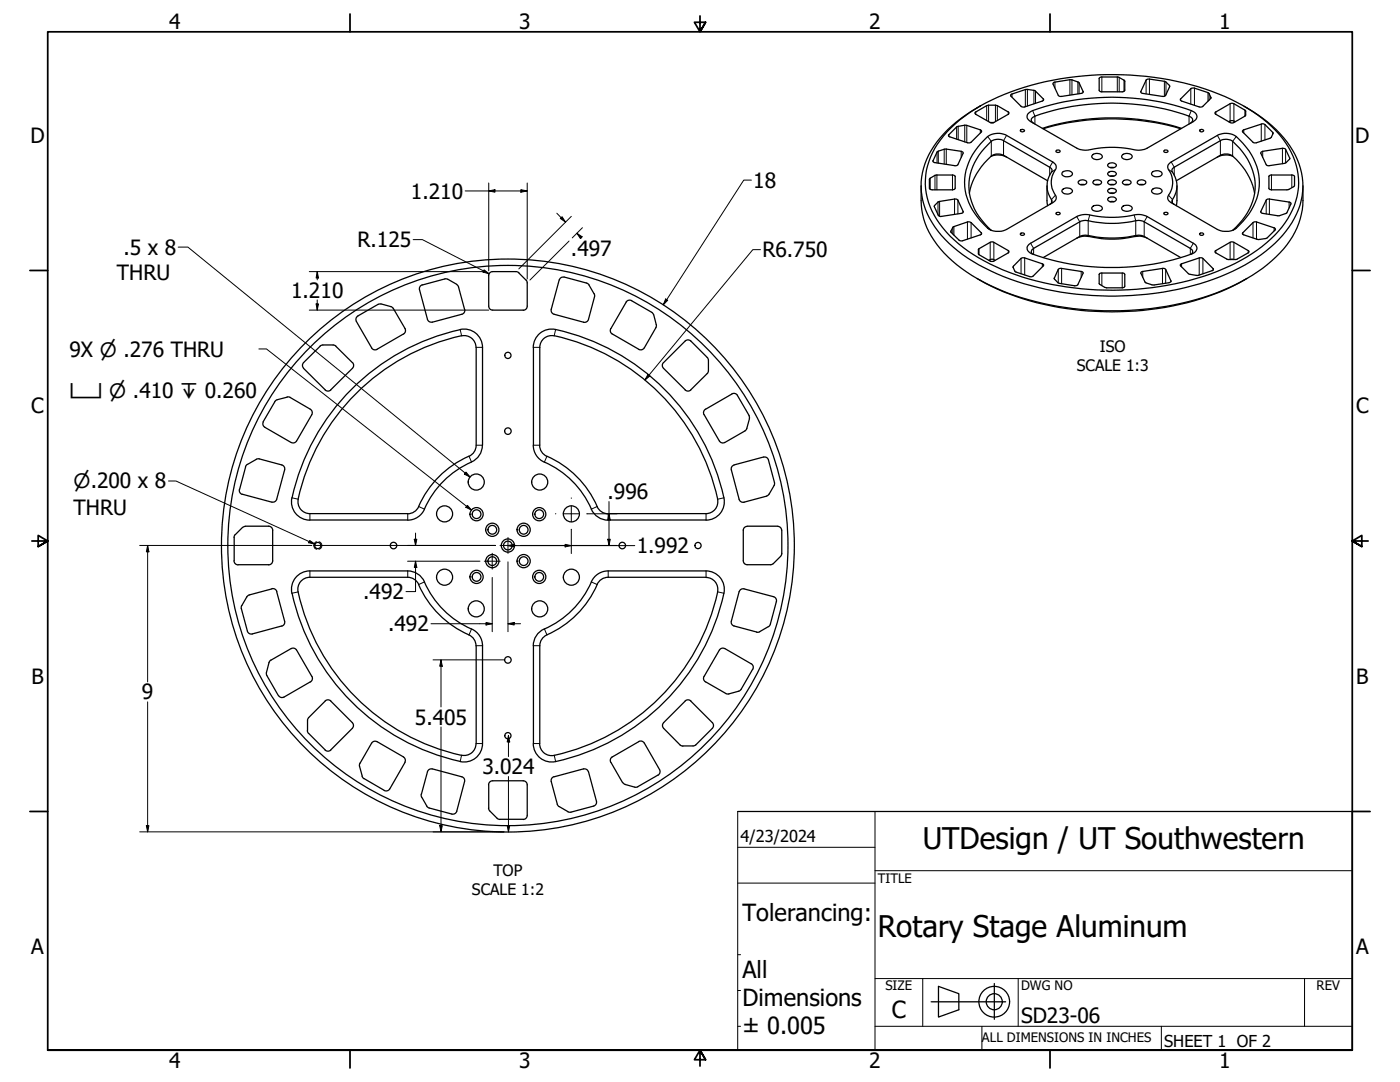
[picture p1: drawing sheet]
<svg xmlns="http://www.w3.org/2000/svg" width="559mm" height="432mm" viewBox="0 0 559 432" stroke-linecap="round" stroke-linejoin="round" font-family="sans-serif">
<!-- layer: Visible (ANSI) -->
<g fill="none" stroke="#000" stroke-width=".51">
<path d="M403.5 37.8l6-2.1 3.2 .4 .5 .2 3.4 3.5-.5 .5-7.7 2.4-.9-.3-4-4zM420.5 33l7.4-1.1 2.7 1 1.8 3.8-.9 .6-8.5 1.2-.6-.5-2.1-4.5zM438.9 31l.5-.3 7.1 .1 2.4 1.5v3.9l-.7 .4h-8.8l-.5-.2zM457.6 31.8l1.2-.2 6.5 1 1.6 1.8-1.8 3.8-1.1 .3-8.5-1.4-.1-.6zM471.1 39.6l4.4-4.4 .6-.1 6.1 1.9 .3 .2 .9 1.9-3.5 3.5-.6 .1-7.7-2.4zM378.7 53.8l3.3-3.3 3.1-.5 6.2 1.8 .5 .5-4.7 4.7h-1l-7-2.4-.4-.2zM379.7 50.9a74.8 74.8 0 0 1 34.7-17.6 121.4 121.4 0 0 1 74.4 5.2 54.6 54.6 0 0 1 25.5 20.2 26.8 26.8 0 0 1-2.6 31.9 63.9 63.9 0 0 1-28.7 18.8 122.1 122.1 0 0 1-82.9-1.8 56.3 56.3 0 0 1-26.1-19.9 27 27 0 0 1 2.7-33.5zM391.2 42.4a47.2 47.2 0 0 0-21.3 21.2 27.5 27.5 0 0 0 4.5 28.7 63.4 63.4 0 0 0 28.8 19.1 123.7 123.7 0 0 0 86.5-2.1 55.8 55.8 0 0 0 26-20.5 27.2 27.2 0 0 0-2-32.2 54.2 54.2 0 0 0-17.2-14.2M394.2 54.5a7.5 7.5 0 0 1 7.6-.5l18.4 10.6a2.31 2.31 0 0 1 .6 4 9.4 9.4 0 0 0 .8 10.1l-.3 1.2-1.1 1-18.4 10.7a7.1 7.1 0 0 1-9-1.9 22.4 22.4 0 0 1-6.7-23.3 28.4 28.4 0 0 1 8.1-11.9zM395.2 48.9l-5.8-3.3-.3-.6 4.7-2.8 .8-.2 3.5 .2 4.6 2.6-.2 .8-5.8 3.3M395.2 48.9h1.5M407.3 51.9a.9 .9 0 0 1 .9-.3 .9 .9 0 0 1 .7 .7 .88 .88 0 0 1-.9 .4 .88 .88 0 0 1-.7-.8z"/>
<path d="M410.6 45.1a8.1 8.1 0 0 1 4-1.8 96.4 96.4 0 0 1 61.5 1.1 2.11 2.11 0 0 1 1.7 2 2.11 2.11 0 0 1-1.5 2.1l-18.4 10.6a8.5 8.5 0 0 1-6.7 .3 44.8 44.8 0 0 0-17.6 .5l-2.7-.3-1.1-.5-18.4-10.6a1.97 1.97 0 0 1-.8-3.4zM412.6 49.2a1.48 1.48 0 0 1-1-1.6 1.48 1.48 0 0 1 1.5-1.2 92.2 92.2 0 0 1 62.4 .5l.6 1-1 1.3M416.1 51.2a94.2 94.2 0 0 1 55.5 0M416.4 51.4a97.5 97.5 0 0 1 54.9 0M478.9 51.9a.85 .85 0 0 1 .8-.3 .85 .85 0 0 1 .7 .7 .85 .85 0 0 1-.9 .3 .85 .85 0 0 1-.6-.7zM485 44.8l6-3.4 .9-.2 5 2.7 .3 .4v1.6l-.3 .5-4.4 2.5-.9 .2-6.3-3.5zM490.5 48.6l1.1-.5 1.4 .5M496.2 51.9l7.9-2.5 .8 .3 3.2 3.3v.3l-.7 1.5-.5 .4-5.4 1.8h-.9l-4.5-4.3-.2-.4zM367.7 74.2a34.2 34.2 0 0 0 2.3 16.7 48.3 48.3 0 0 0 22.2 21.5 115.1 115.1 0 0 0 61.1 11.3 99.1 99.1 0 0 0 50.7-16.6 37.5 37.5 0 0 0 15.4-21.6 38.3 38.3 0 0 0 .7-11.3M371.3 71.1l2.4-1.3 7.1 .2 .5 .4-.1 4.9-1 .5-8.8-.2-.4-.5v-3.5zM374 60.7l.5-.4 3.2-.8 6 .9 .5 .2 .2 .6-2.1 4.5-1 .5-8.7-1.5-.2-.6zM395.6 62.4a7.5 7.5 0 0 1 6.2 .3"/>
<path d="M417.9 74.2l.2 7.9M418.1 72.1l-17.5-10.1a4.9 4.9 0 0 0-4.9 .3 26 26 0 0 0-8.8 14.8M421.7 60l1-.1 .4 .3a.81 .81 0 0 1-.8 .6 .81 .81 0 0 1-.8-.6zM424.1 68.7a2.57 2.57 0 0 1 4 .7 2.61 2.61 0 0 1-4.2 .2zM424.1 75.6a2.57 2.57 0 0 1 4 .7 2.4 2.4 0 0 1-4.2-.2zM430.5 72.3a1.99 1.99 0 0 1 3.3 .6 1.91 1.91 0 0 1-1.8 .9 1.91 1.91 0 0 1-1.7-1.2zM431.3 73.7h1.5M436.1 61.8a2.57 2.57 0 0 1 3.9 .7 2.45 2.45 0 0 1-4.3-.1zM436.7 72.1a2.02 2.02 0 0 1 3 .8 1.91 1.91 0 0 1-1.8 .9 1.91 1.91 0 0 1-1.7-1.2zM437.2 73.7h1.5M442.3 68.9a2.07 2.07 0 0 1 3.3 .6 1.91 1.91 0 0 1-1.8 .9 1.91 1.91 0 0 1-1.6-1.2zM442.3 65.5a2.04 2.04 0 0 1 3.3 .6 1.89 1.89 0 0 1-1.9 .9 1.89 1.89 0 0 1-1.5-1.3z"/>
<path d="M442.3 75.7a2.07 2.07 0 0 1 3.3 .6 2.04 2.04 0 0 1-3.5-.1zM442.6 78.9a2.02 2.02 0 0 1 3 .8 1.91 1.91 0 0 1-1.8 .9 1.91 1.91 0 0 1-1.6-1.2zM442.6 72.1a2.02 2.02 0 0 1 3 .8 1.91 1.91 0 0 1-1.8 .9 1.91 1.91 0 0 1-1.6-1.2zM443.1 73.7h1.5M443.1 77.1h1.5M443.1 66.9h1.5M443.1 70.3h1.5M448 61.8a2.57 2.57 0 0 1 3.9 .7 2.57 2.57 0 0 1-4.2 .2zM448.5 72.1a2.02 2.02 0 0 1 3 .8 2.11 2.11 0 0 1-3.5-.1zM448.9 73.7h1.6M454.1 72.3a1.99 1.99 0 0 1 3.2 .6 2.05 2.05 0 0 1-3.4-.1zM454.9 73.7h1.5"/>
<path d="M459.9 75.6a2.6 2.6 0 0 1 4 .7 2.45 2.45 0 0 1-4.3-.2zM459.9 68.7a2.6 2.6 0 0 1 4 .7 2.48 2.48 0 0 1-4.3-.1zM464.8 60l.9-.1 .5 .3a.81 .81 0 0 1-.8 .6 .81 .81 0 0 1-.8-.6zM466.7 65.3l19.2-11.3a7.2 7.2 0 0 1 9 1.9 21.9 21.9 0 0 1 5.4 26.4 27.8 27.8 0 0 1-7.9 9.5 8.2 8.2 0 0 1-6.5-.2l-18.4-10.7a2.21 2.21 0 0 1-.5-3.9 8.9 8.9 0 0 0-.8-9.7v-1.2zM469.5 72.1l17.6-10.1a4.9 4.9 0 0 1 4.9 .3 26 26 0 0 1 8.8 14.8M469.8 74.2l-.3 7.9M492.1 62.4a7.6 7.6 0 0 0-6.2 .3M503.3 60.8l.7-.4 7.9-1.2 .9 .1 2 4.1-1.9 1.8-6.6 1-.6-.2-2.5-4.8zM505.5 79.7l1.2-.3 7.8 1.2 .8 .6-1.6 3.7-2.9 1.1-7.1-.9-.5-.7zM506.5 70.2l.7-.4h8.7l.8 .6v3.6l-2.5 1.7-7.3-.1-.4-.3zM373 82l1.5-1.5 7.2-1.1 .6 .5 2.1 4.7-.7 .6-8.5 1.2-.7-.5-1.6-3.4zM380.4 90.6l5.7-2h1l4.7 4.7-.5 .4-7.1 2.4-1.2-.1-3.5-3.4z"/>
<path d="M390.5 99.5l4.7-2.8 .9-.2 6.4 3.5 .2 .5-6 3.7-1.2 .1-4.7-2.6-.3-.3zM407.3 93.3a.87 .87 0 0 1 .9-.4 .87 .87 0 0 1 .7 .7 .86 .86 0 0 1-.9 .4 .86 .86 0 0 1-.7-.7zM410.8 97.4l19-11a8.7 8.7 0 0 1 6.8-.3 45 45 0 0 0 17.5-.5l2 .2 1.8 .6 18.4 10.7a2.11 2.11 0 0 1 1.5 2.1 2.11 2.11 0 0 1-1.7 2 95 95 0 0 1-65.1-.4 1.99 1.99 0 0 1-.2-3.4zM419 81.6l.9-.9a2.11 2.11 0 0 0-.8-2 10 10 0 0 1 .8-10.7l-.2-.7-.7-.6-18.4-10.6a4.7 4.7 0 0 0-4.9 .3 22.8 22.8 0 0 0-8.4 22.4 25.4 25.4 0 0 0 8.3 13.1M421.7 84.8h1.2a.7 .7 0 0 1-.2 1 .7 .7 0 0 1-1-.3l-.3-.3zM429.8 95.1a8.7 8.7 0 0 1 6.8-.4 43.6 43.6 0 0 0 17.5-.4l2 .1 1.8 .7M436.1 82.5a2.57 2.57 0 0 1 3.9 .7 2.48 2.48 0 0 1-4.3-.1zM443.1 80.5h1.5M448 82.5a2.57 2.57 0 0 1 3.9 .7 2.48 2.48 0 0 1-4.2-.1zM464.8 84.8l.6-.1 .8 .3a.8 .8 0 0 1-.8 .7 .8 .8 0 0 1-.8-.7zM468.7 81.6l-.9-.9a2.11 2.11 0 0 1 .8-2 10 10 0 0 0-.9-10.7l.3-.7 .7-.6 18.4-10.6a4.7 4.7 0 0 1 4.9 .3 23.1 23.1 0 0 1 8.4 22.4 26.1 26.1 0 0 1-8.3 13.1M478.9 93.3a.82 .82 0 0 1 .8-.4 .82 .82 0 0 1 .7 .7 .82 .82 0 0 1-.9 .4 .82 .82 0 0 1-.6-.7z"/>
<path d="M500.1 88.8l1.4-.2 7.1 2.3 .5 .7-3.4 3.4-3.4 .6-6.3-2.1 .1-.6zM168.6 113.7l-1 .7-.2 1.2 3.2 11.8 1 1.1h.9M177.5 111.3l-8.9 2.4M177.6 111.3l1.1 .2 3.6 2M182.3 113.6l.7 .9 2.4 8.9M195.1 110v12.2M196.6 108.4l-1.1 .5-.5 1.1M196.7 108.4h9.3l1.1 .5M207.1 108.9l2.9 2.8 .4 .9v9.6M225.2 110.6l-1 .1-1 1-3.2 11.7v.9l.8 1 12.1 3.3 1.2-.2 .8-.9 2.4-9.1-.2-1.2M225.2 110.6l9.2 2.5 .7 .6 2 3.5M252.1 120l-1.2-.2-1 .8"/>
<path d="M390 111.1a105.9 105.9 0 0 0 53.9 13.4 105.9 105.9 0 0 0 53.8-13.4M394.7 103.9l1.1-.5 1.4 .5M407.5 103.1l1.5-.2 7.1 2.4 .5 .6-4.2 4.3-.9 .3-.6-.1-5.6-1.9-.2-.3-.8-1.6zM412.1 101.4l-.5-1 .3-.7 .7-.6 18.8-10.8 1.8-.4a47.4 47.4 0 0 0 21.3 0l1.7 .4 18.9 10.8 .9 1-.4 1.3M416.4 102.8l14.6-8.4 2.2-.5a50 50 0 0 0 21.3 0l2.2 .5 14.6 8.4M422.4 107.5l1-.4 8.1 1.2 .9 .5-2.3 5-1.2 .2-6.6-1.2-1.5-1.7zM438.9 109.2h9.9l.1 5.2-1 .5-7-.2-2.2-1.5zM455.5 108.5l8.8-1.4 .6 .1 2.5 5.1-.8 .5-6.8 .9-2.7-1.1-1.7-3.6zM471.2 105.5l7.5-2.6h.9l4.7 4.7-.2 .3-6.5 2-3.3-.7-3.1-3.1zM485 100.1l6-3.4 .9-.2 6.3 3.5 .3 .5-4.9 3-3.5 .1-4.8-2.7zM491 103.6h1.4M127.8 138.2l-6.6 6.5-.5 .9 .5 1.3"/>
<path d="M132.9 137.7l1.2 .4M133 137.7h-4.1l-1.2 .4M134 138.2l6.7 6.5 .4 .7v.8l-.4 .8-9 8.9-1.2 .1-.7-.4M142.2 128.3l6.1 10.5M150.9 121.5l-8.1 4.6-.6 .7 .1 1.5M152.1 121.3l-1.2 .2M152.1 121.3l3.9 1.1M156 122.4l1 .7 4.6 8 .3 .8-.3 .8-.5 .6-11 6.3-1.2-.2-.6-.6M185.5 123.4l-.2 1.3-1 .7-11.8 3.2M190 138.7a4.7 4.7 0 0 0-5.8-4.7 85.6 85.6 0 0 0-65.2 65.2M190.1 138.6v39.1a5.3 5.3 0 0 1-4.5 5.1 38.9 38.9 0 0 0-18.5 19.3M192.6 138.6v39.1"/>
<path d="M192.6 138.7a7.2 7.2 0 0 0-8.9-7.1 87.9 87.9 0 0 0-67.4 68.7 7.3 7.3 0 0 0 7.4 7.3M195.1 122.2l.6 1.3 .9 .3M196.7 123.8h12.2M210.4 122.2l-.4 1.2-1.2 .4M212.9 138.7a7.3 7.3 0 0 1 8.9-7.2 87.7 87.7 0 0 1 67.3 68.8 7.2 7.2 0 0 1-7.3 7.2l-39.1 .1a7.8 7.8 0 0 1-7.4-6 36.7 36.7 0 0 0-18.9-17.6 7.3 7.3 0 0 1-3.5-6.3M212.9 138.6v39.1M249.9 120.6l-6.1 10.5M252.1 120l8 4.7 .8 .9M260.9 125.6l1 4v.9l-4.8 8.3-.9 .8-1.3-.2-10.8-6.3-.5-1.2 .2-.8M273.5 136.1l1.1-.5 1.1 .5 6.8 6.8 .3 .9v4.1l-.5 1.1-6.5 6.6-1.2 .5-1.1-.5M273.5 136.1l-8.7 8.6-.4 1.1 .4 1.2 8.7 8.6M110.7 159.5l-1 .8"/>
<path d="M115.8 158.6l8.1 4.7M115.8 158.6l-1.2-.2-3.9 1.1M121.2 147l8.6 8.6M292.1 157.2l.9-.2 1.1 .4 4.9 8.5M292.2 157.2l-10.6 6.1M109.7 160.3l-4.6 8.1-.2 .9 .8 1.2M123.9 163.3l.6 .8-.1 1.4-6 10.5-.8 .7-1.4-.1-10.5-6.1M192.5 177.7a7.8 7.8 0 0 1-5.9 7.4 36.7 36.7 0 0 0-17.6 18.9 7.3 7.3 0 0 1-6.3 3.6l-39-.1M281.1 165.5l6.1 10.5 1.1 .8 1-.2 8.3-4.8 .5-.8 1-3.9M281.6 163.3l-.7 1 .1 1.2M298.9 165.9l.2 1.2M98 186.3l-2.4 9v.9l.4 .7 13 3.5 .9-.3 .5-.8 3.2-11.8"/>
<path d="M98.7 185.3l-.7 1M98.7 185.4l3.6-2.1 .9-.2 9.7 2.6 .7 1v.8M119 199.2a4.7 4.7 0 0 0 4.7 5.8M218.3 182.1a4.6 4.6 0 0 1-2.8-4.4v-39a4.7 4.7 0 0 1 5.7-4.7 85.6 85.6 0 0 1 65.3 65.2M218.3 182.1a38.9 38.9 0 0 1 20.1 20.1M286.4 199.2a4.7 4.7 0 0 1-4.6 5.8h-39M293 185.5l11.8-3.1 1 .1 .9 1 2.4 9M293 185.6l-.8 .5-.3 1.4 3.1 11.8M306.9 197.2l-.9 .8-9 2.4-1.2-.1-.8-1M309 193.7l-2 3.5M309.1 192.5l-.1 1.2M93.5 214.5v9.3"/>
<path d="M96.8 210.5l-2.9 2.8-.5 1.2M97.9 210h9.4M97.9 210.1l-1.1 .4M107.2 210l1.2 .5 .4 1.1M108.8 211.6v12.2l-.4 1.2-1.2 .4M123.7 205h39.1M167.1 202.2a4.8 4.8 0 0 1-4.4 2.8M238.3 202.2a4.8 4.8 0 0 0 4.4 2.8M296.7 211.6v12.2l.6 1.3 .9 .3 9.7-.1 .8-.4 2.8-2.8 .5-1.2v-9.3M298.2 210.1l-.9 .3-.6 1.2M298.3 210h12.2M310.4 210.1l.9 .3 .7 1.2"/>
<path d="M93.4 223.8l.5 1.2 1.1 .4M95.1 225.4h12.2M98.6 238.1l-2.1 3.6-.2 .9 2.4 9.2M108.5 234.9l1.2 .2 .8 1 3.1 11.8M108.5 235l-9 2.4-.9 .7M116.6 236.7a88.2 88.2 0 0 0 67.1 67.2M123.7 230.4a4.8 4.8 0 0 0-4.7 5.8 85.8 85.8 0 0 0 65.2 65.2M123.7 227.8a7.3 7.3 0 0 0-7.2 9M123.7 230.4h39a4.8 4.8 0 0 1 4.4 2.9M123.7 227.8h39a7.8 7.8 0 0 1 7.4 6 36.4 36.4 0 0 0 18.1 17.2M167.1 233.3a39.5 39.5 0 0 0 20.7 20.4l1.7 2 .5 2M236 232.2a7.3 7.3 0 0 1 6.7-4.4h39.1a7.3 7.3 0 0 1 7.1 9 87.7 87.7 0 0 1-68.8 67.3 7.3 7.3 0 0 1-7.2-7.3"/>
<path d="M236 232.3a36.4 36.4 0 0 1-18.7 18.7M238.3 233.3a4.8 4.8 0 0 1 4.4-2.9h39.1a4.8 4.8 0 0 1 4.6 5.8M238.4 233.3a38.9 38.9 0 0 1-20.1 20.1M286.5 236.2a85.3 85.3 0 0 1-66.5 65.4 4.8 4.8 0 0 1-4.6-4.8l.1-39.1M112.5 249.8l-11.8 3.2-1.2-.2-.8-1M113.6 247.9l-.2 1.2-.9 .8M188.2 251a7.3 7.3 0 0 1 4.4 6.7M190.1 257.7v39M192.6 257.7v39.1a7.3 7.3 0 0 1-8.9 7.1M212.9 257.7v39M217.3 251a7.3 7.3 0 0 0-4.4 6.7M218.3 253.4a4.7 4.7 0 0 0-2.8 4.3"/>
<path d="M293 249.8l9 2.4M303.2 252.1l-1.2 .2M307.5 249.1l-.8 1-3.5 2M309.9 240.1l-2.4 9M309.9 240.1l-.2-1.2-1-.8-11.7-3.1-1 .1-1 1-3.1 11.8 .1 1 1 .9M124.5 269.9l.2 .8-.5 1.2-10.9 6.3-.9 .2-1.3-.8-4.6-8.1-.2-.8 1.1-4.3 .5-.8 8.3-4.8 1-.2 1.1 .8 6.2 10.5M129.8 279.7l1.1-.4 1.2 .4M129.8 279.8l-6.8 6.8-.3 .9v4.1M132 279.8l8.7 8.6M273.5 279.7l1.1-.4 1.2 .4M273.5 279.8l-8.6 8.6-.5 .9 .5 1.3 6.5 6.6 1.2 .6M275.7 279.8l8.7 8.6"/>
<path d="M281 269.9l-.2 .8 .5 1.2 8.4 4.8M281.1 269.9l6.1-10.5 1.1-.8 1 .2 10.9 6.4 .5 1.1-.2 .8-4.9 8.3-.8 .5-3.9 1-1.2-.1M122.7 291.6l.5 1.1M123.2 292.7l6.6 6.6M129.8 299.3l1.1 .5 1.2-.5M140.6 288.4l.5 .9-.5 1.3M140.7 290.6l-8.7 8.7M190 296.8a4.7 4.7 0 0 1-5.8 4.6M284.3 288.4l.5 1.1-.5 1.2M284.4 290.6l-6.9 6.8-.9 .3h-4.1M143.7 304.6l-.2 1.2 1.1 4M161.6 304.2l.2-.9-.8-1.2-10.5-6.1-1-.2-1.1 .8-4.7 8"/>
<path d="M161.7 304.2l-6.2 10.6-.9 .8-1.3-.2-8.3-4.8-.5-.8M168.1 316.9l.1 1 2.1 3.8 1 .8M168.2 316.9l2.4-8.9 1-1.1h.9l11.8 3.1 1.1 .9v1l-3.1 11.8-.4 .8-.7 .4h-.9l-9-2.4M195.1 313.2v9.3M196.6 311.6l-1.1 .5-.5 1.1M196.7 311.6h12.1l.8 .2 .8 1v12.6l-.2 .8-.6 .6-.8 .2h-9.3M234.8 308l-.5-.8-1.4-.3-11.7 3.1M234.9 308l3.2 11.7-.2 1.2-1 .8-9.3 2.5-.6-.1-3.8-2.2-.7-.7-2.5-9.7 .4-1.1 .8-.5M243.8 304.2l-.2-1.2 .8-1 10.9-6.2h.9l.7 .4 6.4 10.9 .2 .9-.3 .7-.5 .6-8.1 4.6M243.8 304.2l4.7 8.1M248.6 312.3l.9 .8 3.9 1 1.2-.1M195 322.5l.5 1.1"/>
<path d="M195.5 323.7l2.9 2.8M198.4 326.6l1.1 .4"/>
<circle cx="202.7" cy="141.8" r="1.24"/>
<circle cx="202.7" cy="172.1" r="1.3"/>
<circle cx="190.1" cy="192.4" r="3.2"/>
<circle cx="215.4" cy="192.4" r="3.2"/>
<circle cx="126.8" cy="217.7" r="1.24"/>
<circle cx="157.1" cy="217.7" r="1.3"/>
<circle cx="177.5" cy="205.1" r="3.2"/>
<circle cx="190.2" cy="205.2" r="1.75"/>
<circle cx="190.2" cy="205.2" r="2.64"/>
<circle cx="196.5" cy="211.4" r="1.75"/>
<circle cx="196.5" cy="211.4" r="2.64"/>
<circle cx="202.7" cy="217.7" r="1.75"/>
<circle cx="202.7" cy="217.7" r="2.64"/>
<circle cx="202.7" cy="217.7" r="111.8"/>
<circle cx="202.7" cy="217.7" r="114.3"/>
<circle cx="209" cy="211.4" r="1.75"/>
<circle cx="209" cy="211.4" r="2.64"/>
<circle cx="215.2" cy="205.2" r="1.75"/>
<circle cx="215.2" cy="205.2" r="2.64"/>
<circle cx="228.1" cy="205.1" r="3.2"/>
<circle cx="248.4" cy="217.7" r="1.3"/>
<circle cx="278.6" cy="217.7" r="1.24"/>
<circle cx="177.5" cy="230.3" r="3.2"/>
<circle cx="190.2" cy="230.2" r="1.75"/>
<circle cx="190.2" cy="230.2" r="2.64"/>
<circle cx="196.5" cy="223.9" r="1.75"/>
<circle cx="196.5" cy="223.9" r="2.64"/>
<circle cx="209" cy="223.9" r="1.75"/>
<circle cx="209" cy="223.9" r="2.64"/>
<circle cx="215.2" cy="230.2" r="1.75"/>
<circle cx="215.2" cy="230.2" r="2.64"/>
<circle cx="228.1" cy="230.3" r="3.2"/>
<circle cx="190.1" cy="243" r="3.2"/>
<circle cx="215.4" cy="243" r="3.2"/>
<circle cx="202.7" cy="263.4" r="1.3"/>
<circle cx="202.7" cy="293.6" r="1.24"/>
</g>
<!-- layer: Visible Narrow (ANSI) -->
<g fill="none" stroke="#000" stroke-width=".4">
<path d="M403.9 37.5v1.2M409.3 35.8v6.7M410.1 35.7v6.6M412.7 36.1v5.3M413.3 36.4v4.8M416.4 39.5v.6M421.1 32.8v2.3M427 31.8v6.2M427.9 31.9v5.9M430.2 32.7v4.8M430.7 33.1v4.3M432.3 36.5v.3"/>
<path d="M439.8 30.7v5.9M446 30.7v5.9M446.7 30.9v5.7M448.6 32v4.4M455.4 36.5v.3M457.5 32v5.5M458.8 31.6v6.1M464.8 32.4v6M465.4 32.8v4.9M466.8 34.1v.7M471.2 39.5v.6M475.3 35.4v6.1"/>
<path d="M476.8 35.2v6.8M482.2 37v3.4M482.6 37.3v2.6M483.3 38.9v.3M376.9 59.6v5.9M377.7 59.5v6.1M378.7 53.8v.6M381.8 50.7v4.8M382.5 50.4v5.4M385.1 50v6.6M385.9 50v6.9M389.4 44.7v.9"/>
<path d="M391.3 51.8v1.3M393.8 42.2v5.9M394.2 54.5l1.5 1.9v5.9M394.6 42v6.5M397.3 42v6.5M398.1 42.2v5.9M401.8 54l-1.2 2.1v5.9M402.5 44.7v.9M412.2 44.1l.9 2.3v3.1M475.5 44.1l-.9 2.3v3.1M485.3 44.7v.9M485.9 54l1.2 2.1v5.9"/>
<path d="M491 41.4v6.9M492.5 41.4v6.9M493.5 54.5l-1.5 1.9v5.9M496.4 51.8v1.3M496.9 43.9v2.5M503.4 49.5v6.8M504.9 49.7v6.1M508 52.8v.7M511.9 59.2v6.1M513.1 59.6v5.4M371.3 71.1v4.5M372.4 64.1v.4"/>
<path d="M373.2 70v5.8M374 69.8v6M374 60.7v4.3M374.5 60.3v4.9M380.2 69.8v6M381 79.4v6.2M382.3 79.9v5.4M383.7 60.4v2.4M420.2 64.6l-1.2 2.1v3.2M421.3 67.7l-1.6 1M421.3 77.9l-1.6 1.7v1.4M466.4 67.7l1.6 1"/>
<path d="M466.4 77.9l1.6 1.7v1.4M467.5 64.6l1.2 2.1v3.2M504 60.4v2.4M505.4 79.9v5.4M506.7 79.4v6.2M507.5 69.8v6M514.8 63.1v.3M515.6 69.8v5.1M373 82v.7M374.4 80.6v5.1M375 80.4v5.9M379.5 92.3v.3"/>
<path d="M380.3 90.7v2.6M380.7 90.4v3.5M384.4 84.4v.3M386.1 88.6v6.8M387.6 88.8v6.1M390.8 99.3v2.4M391.7 92.9v.6M394.2 91.1l1.3 .8M395.2 96.7v6.9M396.7 96.7v6.9M411.4 97.1l1.2 2v2.4M429.8 86.4l1.2 2.1v5.9"/>
<path d="M435 85.8l-.7 2.3v5.9l.7 .4M452.7 85.8l.6 2.3v5.9l-.6 .4M457.9 86.4l-1.2 2.1v5.9M476.3 97.1l-1.2 2v2.4M491 96.7v6.9M492.5 96.7v6.9M493.5 91.1l-1.4 .8M496.1 92.9v.6M500.1 88.8v6.1M501.5 88.6v6.8M503.2 84.4v.3M508.6 90.9v1.3"/>
<path d="M514.5 80.6v2.4M402.5 100v.9M404.5 106.2v.7M407.5 103.1v6.2M409 102.9v6.8M416.1 105.3v1.2M420.8 111v.3M422.4 107.5v5.4M423.7 107.1v6.1M431.5 108.3v2.4M439.8 109v5M447.9 109v5.9"/>
<path d="M456.1 108.3v2.4M464 107.1v6.1M465.3 107.5v5.5M467.4 112.1v.3M471.6 105.3v1.2M478.7 102.9v6.8M480.1 103.1v6.2M484.2 107.2v.6M485.3 100v.9M498.2 100v.9M183.7 131.6l.5 2.3M190.2 138.6h2.3"/>
<path d="M213 138.6h2.3M221.7 131.6l-.5 2.3M190.2 177.7h2.3M213 177.7h2.3M116.6 198.7l2.3 .5M187.3 182.2l.9 2.1M218.2 182.2l-.8 2.1M288.8 198.7l-2.2 .5M123.7 205.1v2.3M162.8 205.1v2.3M167.2 202.2l2.1 .9M238.3 202.2l-2.1 .9"/>
<path d="M242.8 205.1v2.3M281.8 205.1v2.3M118.9 236.2l-2.3 .5M123.7 228v2.3M162.8 228v2.3M169.3 232.3l-2.1 .9M236.2 232.3l2.1 .9M242.8 228v2.3M281.8 228v2.3M286.6 236.2l2.2 .5M188.2 251.1l-.9 2.1M190.2 257.7h2.3"/>
<path d="M213 257.7h2.3M217.4 251.1l.8 2.1M190.2 296.7h2.3M213 296.7h2.3M184.2 301.5l-.5 2.3M221.2 301.5l.5 2.3"/>
</g>
<!-- layer: Hidden Narrow (ANSI) -->
<path d="M126.4 216.2a1.55 1.55 0 0 0-1.2 1.5 1.55 1.55 0 0 0 1.2 1.5M127.3 216.2a1.55 1.55 0 0 1 1.2 1.5 1.55 1.55 0 0 1-1.2 1.5" fill="none" stroke="#000" stroke-width=".4"/>
<!-- layer: Border (ANSI) -->
<g fill="none" stroke="#000" stroke-width=".7">
<path d="M139.7 5.6v7.1M279.4 6.3v6.4l-2.2-3.8h4.4l-2.2 3.8 2.2-3.8M419.1 5.6v7.1M11.9 107.9h7.1M539.8 107.9h7.1M12.7 215.9h6.3l-3.8-2.2v4.4l3.8-2.2-3.8 2.2M546.1 215.9h-6.3l3.8-2.2v4.4l-3.8-2.2 3.8 2.2M11.9 323.8h7.1M539.8 323.8h7.1M19 419.1v-406.4h520.8v406.4h-520.8h520.8M139.7 419.1v7.1M419.1 419.1v7.1"/>
<path d="M281.6 422.9l-2.2-3.8 2.2 3.8h-4.4l2.2-3.8v6.3"/>
</g>
<!-- layer: Title (ANSI) -->
<g fill="none" stroke="#000" stroke-width=".4">
<path d="M294.4 338.1h54.8M294.4 323.8v95.3M349.2 323.8v95.3M294.4 352.4h54.8M349.2 347.5h190.6M294.4 381h1.2M294.4 395.3h1.2M349.2 390.5h190.6M368.3 390.5v19.1M406.4 390.5v19.1M520.7 390.5v19.1M294.4 409.6h1.2"/>
<path d="M349.2 409.6h190.6M391.9 409.6v9.5M463.5 409.6v9.5"/>
</g>
<g fill="none" stroke="#000" stroke-width=".51">
<path d="M294.4 323.8h245.4v95.3h-245.4M371.7 399.8h29.7M374.6 393.6l8.1 3v6.4l-8.1 2.9zM396.9 392.5v14.3"/>
<circle cx="396.8" cy="399.8" r="6.1"/>
<circle cx="396.8" cy="399.8" r="3.2"/>
</g>
<!-- layer: Dimension (ANSI) -->
<g fill="none" stroke="#000" stroke-width=".4">
<path d="M185.7 76.2h24.7M195.1 76.2l2.4-.5v1zM195.1 73v35.1M207.9 75.7l2.5 .5-2.5 .5zM210.4 73v38.3M299.9 71.9h-3l-32.2 49.8M71.1 98.6h3.9l112.6 91.8M164.9 95.6h3.7l26.7 13.7M222.2 85.1l3.5 3.5M224.3 86.5l1.4 2.1-2.1-1.4zM227.1 96.2l-15.6 15.6M228 86.4l-20.9 20.9"/>
<path d="M230.3 93.1l2 1.4-.7 .7zM230.3 93.1l1.8 1.8M232.5 90.9l-4.1 4M303.5 99.6h-3l-43.1 52M123.4 108.4h69.6M126.6 108.4l.5 2.5h-.9zM126.6 108.4v3.3M126.6 119.7v4.1M193.2 107.7l2.1 1.6-2.5-.7zM265.7 119.3l.8 .5-1.8 1.9zM103.3 139.3h3.1l81.8 64.3M123.4 123.8h71.7"/>
<path d="M126.2 121.3h.9l-.5 2.5zM258.6 149.4l.8 .7-2 1.5zM67.2 192h3l55.5 25.2M186 188.4l1.6 2-2.2-1.2zM55.8 217.7h68.7M58.9 217.7l.5 2.5h-1zM58.9 217.7v54.5M123.6 215.7l2.1 1.5-2.5-.6zM125.3 217.7h72.5M165.4 215.2h1l-.5 2.5zM165.9 212.7v5M186.6 201.7l1.6 1.9-2.3-1.2z"/>
<path d="M202.8 217.7l2.4-.5v1zM202.8 217.7h50.6M207.6 217.7h18M225.6 217.2l2.4 .5-2.4 .5zM228 217.7h18.3M228 211.4v9.5M234.4 205h11.9M242.6 215.2h1l-.5 2.5zM243.1 205l.5 2.5h-1zM243.1 200.2v17.5M162.7 224h28.9M165.9 224l.5 2.4h-1z"/>
<path d="M165.9 224v12.1h-3.8M196.5 230.4v21.7M202.8 224.2v27.9M172 248.9h24.5M194 248.4l2.5 .5-2.5 .5zM202.8 248.9l2.4-.5v1zM202.8 248.9h5M172.8 263.3h28.4M176 263.3l.5 2.6h-1zM176 263.3v18.8M58.9 280.1v51.9M176 290.1v41.9"/>
<path d="M202.9 293.6l.6 2.5h-1.1zM202.9 293.6v8.3M202.9 309.9v22.1M55.8 332h145.4M58.4 329.5h1l-.5 2.5zM175.5 329.5h1l-.5 2.5zM202.4 329.5h1.1l-.6 2.5z"/>
</g>
<g fill="#000">
<path d="M195.1 76.2l2.4-.5v1zM207.9 75.7l2.5 .5-2.5 .5zM224.3 86.5l1.4 2.1-2.1-1.4zM230.3 93.1l2 1.4-.7 .7zM126.6 108.4l.5 2.5h-.9zM193.2 107.7l2.1 1.6-2.5-.7zM265.7 119.3l.8 .5-1.8 1.9zM126.2 121.3h.9l-.5 2.5zM258.6 149.4l.8 .7-2 1.5zM186 188.4l1.6 2-2.2-1.2zM123.6 215.7l2.1 1.5-2.5-.6zM165.4 215.2h1l-.5 2.5z"/>
<path d="M186.6 201.7l1.6 1.9-2.3-1.2zM202.8 217.7l2.4-.5v1zM225.6 217.2l2.4 .5-2.4 .5zM242.6 215.2h1l-.5 2.5zM243.1 205l.5 2.5h-1zM58.9 217.7l.5 2.5h-1zM165.9 224l.5 2.4h-1zM194 248.4l2.5 .5-2.5 .5zM202.8 248.9l2.4-.5v1zM176 263.3l.5 2.6h-1zM202.9 293.6l.6 2.5h-1.1zM58.4 329.5h1l-.5 2.5z"/>
<path d="M175.5 329.5h1l-.5 2.5zM202.4 329.5h1.1l-.6 2.5z"/>
</g>
<!-- layer: Center Mark (ANSI) -->
<path d="M228 198.7v.2M199.6 217.7h6.3M202.8 214.5v6.4M221.7 205h.2M224.9 205h6.3M228 201.9v6.3M228 211.2v.2M234.2 205h.2M193.3 224h6.3M196.5 220.8v6.3" fill="none" stroke="#000" stroke-width=".4"/>
<g font-size="11.9">
<text x="368.3" y="339">UTDesign / UT Southwestern</text>
<text x="350.4" y="373.9">Rotary Stage Aluminum</text>
</g>
<g font-size="9.4">
<text x="296.4" y="367.7">Tolerancing:</text>
<text x="296.4" y="390.2">All</text>
<text x="296.4" y="401.5">Dimensions</text>
<text x="355.9" y="406.1">C</text>
<text x="296.4" y="412.8">± 0.005</text>
</g>
<g font-size="8.4">
<text x="67.6" y="11.7">4</text>
<text x="207.3" y="11.7">3</text>
<text x="347" y="11.7">2</text>
<text x="486.7" y="11.7">1</text>
<text x="12.1" y="57">D</text>
<text x="541" y="57">D</text>
<text x="300.7" y="74.9">18</text>
<text x="164" y="79.2">1.210</text>
<text x="49.3" y="101.7">.5 x 8</text>
<text x="142.7" y="98.7">R.125</text>
<text x="227.9" y="102">.497</text>
<text x="304.3" y="102.7">R6.750</text>
<text x="46.7" y="111.7">THRU</text>
<text x="116.2" y="118.7">1.210</text>
<text x="27.7" y="142.3">9X ⌀ .276 THRU</text>
<text x="12.4" y="165">C</text>
<text x="541.3" y="165">C</text>
<text x="242.5" y="199.2">.996</text>
<text x="29.3" y="205.6">THRU</text>
<text x="254.2" y="220.8">1.992</text>
<text x="145" y="239.1">.492</text>
<text x="154.9" y="252">.492</text>
<text x="12.5" y="272.9">B</text>
<text x="541.3" y="272.9">B</text>
<text x="56.6" y="279.1">9</text>
<text x="165.6" y="289.2">5.405</text>
<text x="192.5" y="309">3.024</text>
<text x="12.4" y="380.9">A</text>
<text x="541.3" y="380.9">A</text>
<text x="407.5" y="408.3">SD23-06</text>
<text x="67.6" y="426.2">4</text>
<text x="207.3" y="426.2">3</text>
<text x="347" y="426.2">2</text>
<text x="486.7" y="426.2">1</text>
</g>
<g font-size="7.9">
<text x="27.7" y="158.9">⌴ ⌀ .410 ↧ 0.260</text>
<text x="29.3" y="194.9">⌀.200 x 8</text>
</g>
<g font-size="6.5">
<text x="295.6" y="336">4/23/2024</text>
<text x="464.7" y="417.8">SHEET 1 OF 2</text>
</g>
<g font-size="6.3">
<text x="439" y="140.3">ISO</text>
<text x="429.8" y="147.9">SCALE 1:3</text>
<text x="197" y="349.7">TOP</text>
<text x="188.3" y="357.2">SCALE 1:2</text>
</g>
<g font-size="5.2">
<text x="350.4" y="352.4">TITLE</text>
<text x="353.4" y="395">SIZE</text>
<text x="407.5" y="395">DWG NO</text>
<text x="525.5" y="395">REV</text>
<text x="391.9" y="415.9">ALL DIMENSIONS IN INCHES</text>
</g>
</svg>
